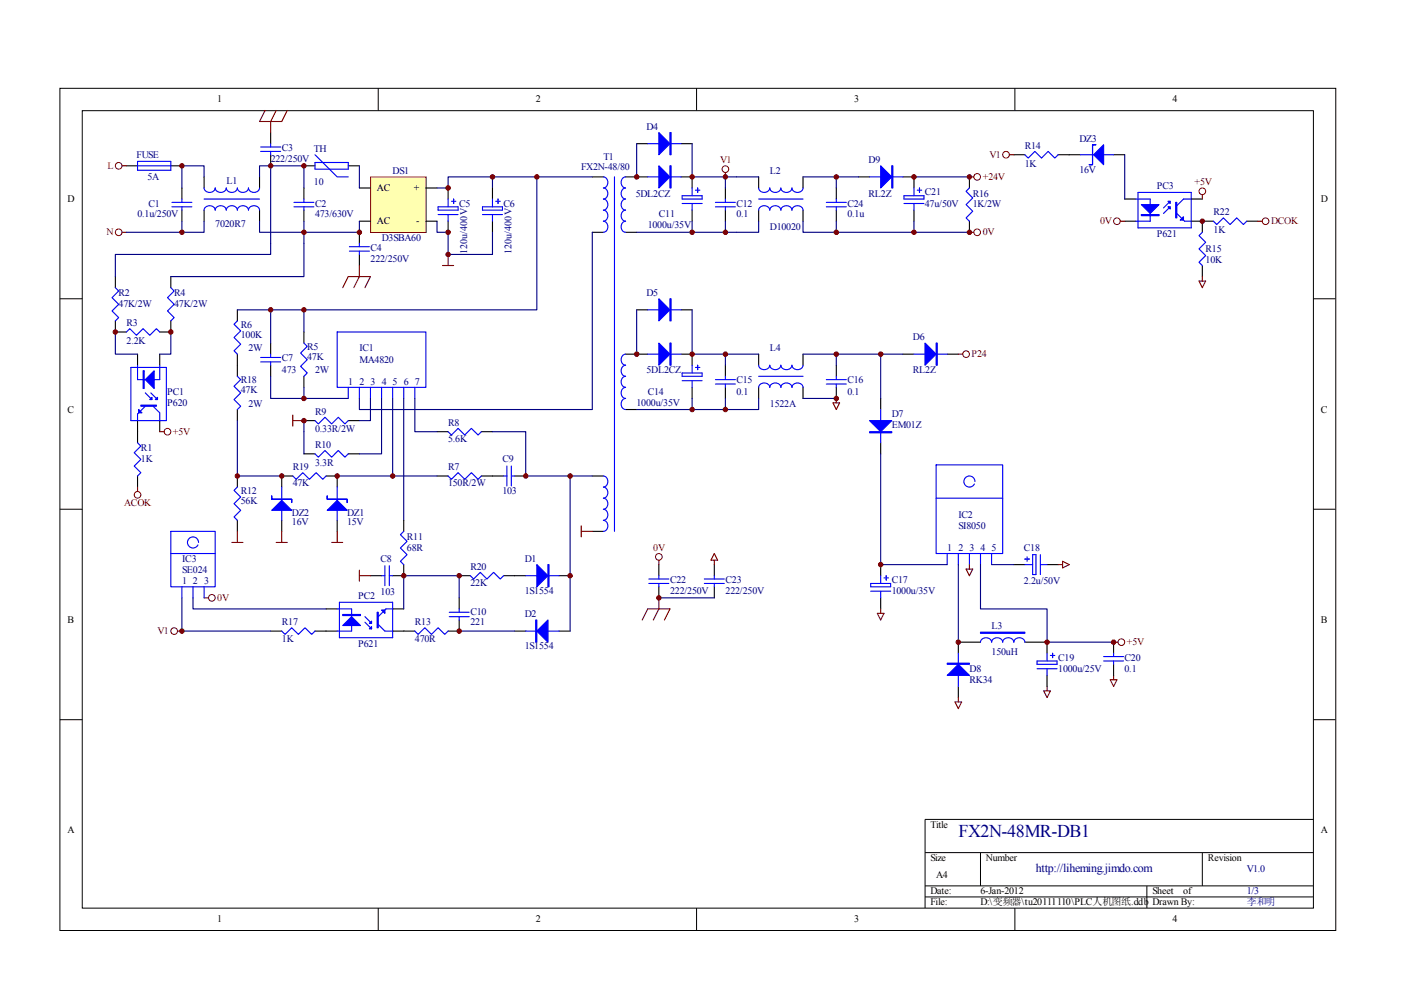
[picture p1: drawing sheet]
<svg xmlns="http://www.w3.org/2000/svg" width="297mm" height="210mm" viewBox="0 0 297 210" stroke-linecap="round" stroke-linejoin="round" font-family="sans-serif">
<g fill="none" stroke="#000" stroke-width=".21">
<path d="M12.7 18.7h270.5v178.6h-270.5zM80.2 18.7v4.7M147.7 18.7v4.7M215.2 18.7v4.7M17.4 23.5h261.1v169h-261.1zM12.7 63.3h4.7M278.4 63.3h4.7M12.7 108h4.7M278.4 108h4.7M12.7 152.6h4.7M278.4 152.6h4.7M278.4 173.7h-82.3v18.8"/>
<path d="M80.2 192.5v4.7M147.7 192.5v4.7M196.1 180.8h82.3M196.1 187.8h82.3M196.1 190.2h82.3M207.9 180.8v7M215.2 192.5v4.7M243.2 187.8v4.7M254.9 180.8v7"/>
</g>
<path d="M26.8 35.2h2.4M36.2 35.2h2.4M43.3 37.5v2.4M55 37.5v2.4M125.6 37.5h2.3M132.6 37.5h2.4M43.3 44.6v2.3M55 44.6v2.3M125.6 49.3h2.3M132.6 49.3h2.4M125.6 100.9h2.3M125.6 112.7h2.3" fill="none" stroke="#000" stroke-width=".23"/>
<path d="M29.2 34.2h7v1.9h-7zM29.2 35.2h7M43.3 39.9a1.21 1.21 0 0 0 1.2 .9 1.21 1.21 0 0 0 1.1-.9 1.21 1.21 0 0 0 1.2 .9 1.21 1.21 0 0 0 1.2-.9 1.21 1.21 0 0 0 1.1 .9 1.21 1.21 0 0 0 1.2-.9 1.21 1.21 0 0 0 1.2 .9 1.21 1.21 0 0 0 1.2-.9 1.21 1.21 0 0 0 1.2 .9 1.21 1.21 0 0 0 1.1-.9M127.9 37.5a1.2 1.2 0 0 1 1 1.2 1.2 1.2 0 0 1-1 1.2 1.2 1.2 0 0 1 1 1.1 1.2 1.2 0 0 1-1 1.2 1.2 1.2 0 0 1 1 1.2 1.2 1.2 0 0 1-1 1.2 1.2 1.2 0 0 1 1 1.1 1.2 1.2 0 0 1-1 1.2 1.2 1.2 0 0 1 1 1.2 1.2 1.2 0 0 1-1 1.2M132.6 37.5a1.2 1.2 0 0 0-.9 1.2 1.2 1.2 0 0 0 .9 1.2 1.2 1.2 0 0 0-.9 1.1 1.2 1.2 0 0 0 .9 1.2 1.2 1.2 0 0 0-.9 1.2 1.2 1.2 0 0 0 .9 1.2 1.2 1.2 0 0 0-.9 1.1 1.2 1.2 0 0 0 .9 1.2 1.2 1.2 0 0 0-.9 1.2 1.2 1.2 0 0 0 .9 1.2M43.3 44.6a1.21 1.21 0 0 1 1.1-1 1.21 1.21 0 0 1 1.2 1 1.2 1.2 0 0 1 1.2-1 1.2 1.2 0 0 1 1.2 1 1.21 1.21 0 0 1 1.1-1 1.21 1.21 0 0 1 1.2 1 1.21 1.21 0 0 1 1.2-1 1.21 1.21 0 0 1 1.2 1 1.2 1.2 0 0 1 1.2-1 1.2 1.2 0 0 1 1.1 1M43.3 42.2h11.7M127.9 100.9a1.2 1.2 0 0 1 1 1.2 1.2 1.2 0 0 1-1 1.2 1.2 1.2 0 0 1 1 1.1 1.2 1.2 0 0 1-1 1.2 1.2 1.2 0 0 1 1 1.2 1.2 1.2 0 0 1-1 1.2 1.2 1.2 0 0 1 1 1.1 1.2 1.2 0 0 1-1 1.2 1.2 1.2 0 0 1 1 1.2 1.2 1.2 0 0 1-1 1.2" fill="none" stroke="#00f" stroke-width=".23"/>
<path d="M78.7 37.6h11.6v11.7h-11.6z" fill="#ffffb0"/>
<g fill="none" stroke="#800000" stroke-width=".21">
<path d="M78.6 37.5h11.7v11.8h-11.7z"/>
<circle cx="25.2" cy="35.2" r=".71"/>
<circle cx="153.8" cy="35.9" r=".71"/>
<circle cx="207.2" cy="37.5" r=".7"/>
<circle cx="213.3" cy="32.8" r=".71"/>
<circle cx="25.2" cy="49.2" r=".71"/>
<circle cx="207.2" cy="49.2" r=".71"/>
<circle cx="236.8" cy="46.9" r=".71"/>
<circle cx="254.9" cy="40.6" r=".71"/>
<circle cx="268.3" cy="46.9" r=".71"/>
<circle cx="204.8" cy="75.1" r=".71"/>
<circle cx="35.5" cy="91.5" r=".71"/>
<circle cx="29.2" cy="104.9" r=".71"/>
<circle cx="139.7" cy="118.1" r=".71"/>
<circle cx="36.9" cy="133.8" r=".71"/>
<circle cx="44.9" cy="126.8" r=".71"/>
<circle cx="237.8" cy="136.2" r=".71"/>
</g>
<g fill="none" stroke="#000" stroke-width=".23">
<path d="M38.6 39.9v2.3M57.4 28.1v2.4M57.4 32.8v2.4M64.4 35.2h2.4M64.4 39.9v2.3M73.8 35.2h2.4M76.2 39.9h2.3M90.3 39.9h2.4M95 39.9v2.3M104.4 39.9v2.3M135 37.5h2.3M135 30.5h2.3"/>
<path d="M144.4 37.5h2.3v2.4M144.4 30.5h2.3M153.8 39.9v2.3M160.9 37.5v2.4M170.3 37.5v2.4M177.3 39.9v2.3M182 37.5h2.4M191.4 37.5h2.4v2.4M205.5 37.5v2.4M214.9 32.8h2.4M224.3 32.8h4.7M236.1 32.8h2.4"/>
<path d="M24.5 58.6v2.4M36.2 58.6v2.4M38.6 44.6v2.3M64.4 44.6v2.3M76.2 46.9h2.3M76.2 49.3v2.3M76.2 53.9v2.4M90.3 46.9h2.4M95 46.9v2.4M104.4 46.9v2.4M146.7 44.6v2.3M153.8 44.6v2.3"/>
<path d="M160.9 44.6v2.3M170.3 44.6v2.3M177.3 44.6v2.3M193.8 44.6v2.3M205.5 46.9v2.4M238.5 46.9h2.3M238.5 42.2h2.3M252.6 46.9h4.7M252.6 42.2h2.3M254.9 46.9v2.4M254.9 56.3v2.3M264.3 46.9h2.4"/>
<path d="M24.5 68v2.4h2.3M29.2 75.1v2.3M33.9 75.1v2.3M36.2 68v2.4h-2.3M50.3 65.7v2.3M50.3 75.1v4.7M57.4 72.7v2.4M57.4 77.4v2.4M64.4 70.4v2.3M64.4 79.8v2.3M132.6 75.1h4.7M135 65.7h2.3"/>
<path d="M144.4 75.1h2.3v2.3M144.4 65.7h2.3M153.8 77.4v2.4M160.9 75.1v2.3M170.3 75.1v2.3M177.3 77.4v2.4M191.4 75.1h2.4M200.8 75.1h2.4M29.2 89.2v4.7M33.9 89.2v2.3M50.3 86.8v2.4M64.4 89.2h2.4"/>
<path d="M64.4 96.2h2.4M73.8 89.2h2.4M73.8 96.2h2.4M92.7 91.5h2.3M102.1 91.5h2.3M132.6 86.8h2.4M146.7 82.1v2.4M153.8 82.1v2.4M160.9 82.1v2.4M170.3 82.1v2.4M177.3 82.1v2.4M186.7 84.5v2.3"/>
<path d="M186.7 93.9v2.3M29.2 100.9v2.4M50.3 100.9v2.4M50.3 110.3v2.4M59.7 110.3v2.4M62.1 100.9h-2.4v2.4M69.1 100.9h2.4v2.4M71.5 110.3v2.4M85.6 119.7v2.4h-2.4M85.6 110.3v2.4M92.7 100.9h2.3M102.1 100.9h4.7"/>
<path d="M109.1 100.9h2.4M139.7 119.7v2.4M151.4 119.7v2.4M186.7 119.7v2.4M214.9 119.7h2.4M222 119.7h2.3M57.4 133.8h2.3M66.8 133.8h4.7M69.1 129.1h2.4M78.5 122.1h2.4M83.2 133.8h4.8M83.2 129.1h2.4"/>
<path d="M97.4 131.5v2.3h-2.4M97.4 122.1h2.3M97.4 126.8v2.3M106.8 122.1h4.7M109.1 133.8h2.4M118.5 133.8h2.4M118.5 122.1h2.4M139.7 124.4v2.4M151.4 124.4v2.4M186.7 126.8v2.3M207.9 136.2h-4.7v2.3M217.3 136.2h4.7v2.3"/>
<path d="M236.1 136.2v2.3M203.2 145.5v2.4M222 143.2v2.3M236.1 140.9v2.3"/>
</g>
<g fill="none" stroke="#00f" stroke-width=".23">
<path d="M55.3 32.1h4.2M55.3 31.2h4.2M57.4 30.5v.7M57.4 32.1v.7M66.8 32.8l4.7 4.7h2.3M66.8 34.5h7v1.4h-7zM130.3 37.5v75.2M137.3 37.5h7.1M137.3 30.5h7.1M146.7 39.9v1.6M147.9 39.9v.9M160.9 39.9a1.21 1.21 0 0 0 1.1 .9 1.21 1.21 0 0 0 1.2-.9 1.21 1.21 0 0 0 1.2 .9 1.21 1.21 0 0 0 1.2-.9 1.21 1.21 0 0 0 1.1 .9 1.21 1.21 0 0 0 1.2-.9 1.21 1.21 0 0 0 1.2 .9 1.21 1.21 0 0 0 1.2-.9"/>
<path d="M184.4 37.5h7M193.8 39.9v1.6M195 39.9v.9M205.5 39.9l-.7 .7 1.4 1.4-1.4 1.4 1.4 1.4-1.4 1.4 .7 .7M217.3 32.8l.7 .7 1.4-1.4 1.4 1.4 1.4-1.4 1.4 1.4 .7-.7M229 32.8h7.1M36.4 42.9h4.3M36.4 43.9h4.3M38.6 42.2v.7M38.6 43.9v.7M62.3 42.9h4.3M62.3 43.9h4.3"/>
<path d="M64.4 42.2v.7M64.4 43.9v.7M74.1 53.2h4.2M74.1 52.3h4.2M76.2 51.6v.7M76.2 53.2v.7M92.9 43.9h4.2v.7h-4.2zM92.9 45.5h4.2M95 42.2v1.7M95 45.5v1.4M95.7 42.7h1M96.2 42.2v.9"/>
<path d="M102.3 43.9h4.2v.7h-4.2zM102.3 45.5h4.2M104.4 42.2v1.7M104.4 45.5v1.4M105.1 42.7h1M105.6 42.2v.9M144.6 41.5h4.3v.7h-4.3zM144.6 43.1h4.3M146.7 43.1v1.5M147.4 40.3h1M151.7 42.9h4.2M151.7 43.9h4.2"/>
<path d="M153.8 42.2v.7M153.8 43.9v.7M160.9 44.6a1.21 1.21 0 0 1 1.1-1 1.21 1.21 0 0 1 1.2 1 1.2 1.2 0 0 1 1.2-1 1.2 1.2 0 0 1 1.2 1 1.21 1.21 0 0 1 1.1-1 1.21 1.21 0 0 1 1.2 1 1.2 1.2 0 0 1 1.2-1 1.2 1.2 0 0 1 1.2 1M160.9 42.2h9.4M175.2 42.9h4.2M175.2 43.9h4.2M177.3 42.2v.7M177.3 43.9v.7M191.7 43.1h4.2M191.7 41.5h4.2v.7h-4.2zM193.8 43.1v1.5M194.5 40.3h.9"/>
<path d="M240.8 42.2h3.1v4.7h-3.1M241.3 40.8h11.3v7.5h-11.3zM248.1 43.9l-1.4 1.4M248.1 42.7l-1.4 1.4M249.5 45.3l1.7 1.6h1.4M252.6 42.2h-1.7l-1.4 1.4M254.9 49.3l-.7 .7 1.4 1.4-1.4 1.4 1.4 1.4-1.4 1.4 .7 .7M257.3 46.9l.7 .7 1.4-1.4 1.4 1.4 1.4-1.4 1.4 1.4 .7-.7M24.5 61l.7 .7-1.4 1.4 1.4 1.4-1.4 1.4 1.4 1.4-.7 .7M26.8 70.4l.7-.7 1.4 1.4 1.4-1.4 1.4 1.4 1.5-1.4 .7 .7M27.7 77.9h7.6v11.3h-7.6zM29.2 77.4v3.1h4.7v-3.1"/>
<path d="M36.2 61l.7 .7-1.4 1.4 1.4 1.4-1.4 1.4 1.4 1.4-.7 .7M50.3 79.8l.7 .7-1.4 1.4 1.4 1.4-1.4 1.4 1.4 1.4-.7 .7M50.3 68l-.7 .7 1.4 1.5-1.4 1.4 1.4 1.4-1.4 1.4 .7 .7M55.3 76.7h4.2M55.3 75.8h4.2M57.4 75.1v.7M57.4 76.7v.7M64.4 72.7l.7 .7-1.4 1.5 1.4 1.4-1.4 1.4 1.4 1.4-.7 .7M71.5 70.4h18.8v11.7h-18.8zM132.6 75.1a1.2 1.2 0 0 0-.9 1.2 1.2 1.2 0 0 0 .9 1.1 1.21 1.21 0 0 0-.9 1.2 1.21 1.21 0 0 0 .9 1.2 1.2 1.2 0 0 0-.9 1.2 1.2 1.2 0 0 0 .9 1.1 1.2 1.2 0 0 0-.9 1.2 1.2 1.2 0 0 0 .9 1.2 1.2 1.2 0 0 0-.9 1.2 1.2 1.2 0 0 0 .9 1.1M137.3 75.1h7.1M137.3 65.7h7.1"/>
<path d="M144.6 79.1h4.3v.7h-4.3zM146.7 77.4v1.7M147.4 77.9h1M147.9 77.4v1M153.8 79.8v.7M160.9 77.4a1.21 1.21 0 0 0 1.1 1 1.21 1.21 0 0 0 1.2-1 1.21 1.21 0 0 0 1.2 1 1.21 1.21 0 0 0 1.2-1 1.21 1.21 0 0 0 1.1 1 1.21 1.21 0 0 0 1.2-1 1.21 1.21 0 0 0 1.2 1 1.21 1.21 0 0 0 1.2-1M160.9 79.8h9.4M177.3 79.8v.7M193.8 75.1h7M29.2 93.9l.7 .7-1.4 1.4 1.4 1.4-1.4 1.4 1.4 1.4-.7 .7M30.8 83.3l1.4 1.4M30.8 86.1l-1.6 1.7v1.4"/>
<path d="M32 83.3l1.4 1.4M32.5 86.1l1.4 1.4v1.7M66.8 89.2l.7 .7 1.4-1.4 1.4 1.4 1.4-1.4 1.4 1.4 .7-.7M66.8 96.2l.7 .7 1.4-1.4 1.4 1.4 1.4-1.4 1.4 1.4 .7-.7M73.8 82.1v2.4M76.2 82.1v2.4M78.5 82.1v2.4M80.9 82.1v2.4M83.2 82.1v2.4M85.6 82.1v2.4M88 82.1v2.4M95 91.5l.7 .7 1.4-1.4 1.4 1.4 1.4-1.4 1.5 1.4 .7-.7"/>
<path d="M107.5 98.8v4.2M108.4 98.8v4.2M144.6 80.7h4.3M146.7 80.7v1.4M151.7 80.5h4.2M151.7 81.4h4.2M153.8 81.4v.7M160.9 82.1a1.21 1.21 0 0 1 1.1-.9 1.21 1.21 0 0 1 1.2 .9 1.2 1.2 0 0 1 1.2-.9 1.2 1.2 0 0 1 1.2 .9 1.21 1.21 0 0 1 1.1-.9 1.21 1.21 0 0 1 1.2 .9 1.2 1.2 0 0 1 1.2-.9 1.2 1.2 0 0 1 1.2 .9M175.2 80.5h4.2M175.2 81.4h4.2M177.3 81.4v.7M186.7 86.8v7.1"/>
<path d="M198.5 98.6h14.1v18.8h-14.1zM36.2 112.7h9.4v11.7h-9.4zM36.2 117.4h9.4M42.1 115a1.18 1.18 0 0 0-1.6-1.1 1.18 1.18 0 0 0-.4 1.9 1.18 1.18 0 0 0 1.9-.3M50.3 103.3l-.7 .7 1.4 1.4-1.4 1.4 1.4 1.4-1.4 1.4 .7 .7M59.7 103.3v7M62.1 100.9l.7 .7 1.4-1.4 1.4 1.4 1.4-1.4 1.4 1.4 .7-.7M71.5 103.3v7M81.6 119.9v4.3M82.5 119.9v4.3M85.6 112.7l-.7 .7 1.4 1.4-1.4 1.4 1.4 1.4-1.4 1.4 .7 .7M95 100.9l.7 .7 1.4-1.4 1.4 1.4 1.4-1.4 1.5 1.4 .7-.7"/>
<path d="M106.8 100.9h.7M108.4 100.9h.7M198.5 105.6h14.1M200.8 117.4v2.3M203.2 117.4v2.3M205.5 117.4v2.3M206.7 102.1a1.18 1.18 0 0 0-1.6-1.1 1.18 1.18 0 0 0-.4 1.9 1.18 1.18 0 0 0 1.9-.3M207.9 117.4v2.3M210.2 117.4v2.3M217.3 118.5h.9M217.3 119.7h1.6M217.8 118.1v.9"/>
<path d="M218.9 117.6h.7v4.2h-.7zM220.6 119.7h1.4M220.6 117.6v4.2M38.6 124.4v2.4M40.9 124.4v2.4M43.3 124.4v2.4M59.7 133.8l.7 .7 1.4-1.4 1.5 1.4 1.4-1.4 1.4 1.4 .7-.7M71.5 129.1h3v4.7h-3M72 127.7h11.2v7.5h-11.2zM77.4 130.8l1.4 1.4M77.4 131.9l1.4 1.4M80.2 132.4l1.4 1.4h1.6"/>
<path d="M80.9 122.1h.7M82.5 122.1h.7M83.2 129.1h-1.4l-1.6 1.7M88 133.8l.7 .7 1.4-1.4 1.4 1.4 1.4-1.4 1.4 1.4 .7-.7M95.2 129.8h4.3M95.2 130.8h4.3M97.4 129.1v.7M97.4 130.8v.7M99.7 122.1l.7 .7 1.4-1.4 1.4 1.4 1.4-1.4 1.5 1.4 .7-.7M111.5 133.8h7M111.5 122.1h7M137.6 122.8h4.2"/>
<path d="M137.6 123.7h4.2M139.7 122.1v.7M139.7 123.7v.7M149.3 122.8h4.3M149.3 123.7h4.3M151.4 122.1v.7M151.4 123.7v.7M184.6 123.7h4.2v.7h-4.2zM184.6 125.3h4.2M186.7 122.1v1.6M186.7 125.3v1.5M187.4 122.5h1"/>
<path d="M187.9 122.1v.9M203.2 138.5v7M207.9 136.2a1.21 1.21 0 0 1 1.2-1 1.21 1.21 0 0 1 1.1 1 1.2 1.2 0 0 1 1.2-1 1.2 1.2 0 0 1 1.2 1 1.21 1.21 0 0 1 1.2-1 1.21 1.21 0 0 1 1.1 1 1.2 1.2 0 0 1 1.2-1 1.2 1.2 0 0 1 1.2 1M222 138.5v1.6M222.7 139h.9M223.2 138.5v.9M234 139.2h4.2M236.1 138.5v.7M219.9 140.1h4.2v.8h-4.2zM219.9 141.8h4.2M222 141.8v1.4M234 140.1h4.2"/>
<path d="M236.1 140.1v.8"/>
</g>
<g fill="none" stroke="#800000" stroke-width=".23">
<path d="M25.9 35.2h.9M56.2 23.4l-1.2 2.4h4.7l1.2-2.4M58.6 23.4l-1.2 2.4v2.3M153.8 36.6v.9M205.5 37.5h1M214 32.8h.9M25.9 49.3h.9M76.2 56.3v2.3l-1.2 2.4M93.8 56.3h2.4M95 53.9v2.4M205.5 49.3h1M237.5 46.9h1"/>
<path d="M254.2 59.6h1.4l-.7 1.4zM254.9 41.3v.9M254.9 58.6v1M266.7 46.9h.9M72.7 61l1.1-2.4h4.7l-1.1 2.4M203.2 75.1h.9M33.9 91.5h.9M62.1 88v2.4M62.1 89.2h2.3M176.6 85.4h1.4l-.7 1.4zM177.3 84.5v.9M29.2 103.3v.9"/>
<path d="M49.1 115h2.4M50.3 112.7v2.3M58.6 115h2.3M59.7 112.7v2.3M70.3 115h2.4M71.5 112.7v2.3M123.2 111.5v2.3M123.2 112.7h2.4M139.7 118.8v.9M151.4 117.4l.8 1.4h-1.5zM151.4 118.8v.9M205.5 119.7v1"/>
<path d="M224.3 119.7h1M225.3 119l1.4 .7-1.4 .7zM37.6 133.8h1M43.3 126.8h.9M76.2 120.9v2.3M76.2 122.1h2.3M136.2 131.5l1.1-2.4h4.7l-1.1 2.4M139.7 126.8v2.3l-1.2 2.4M186 130h1.4l-.7 1.5zM186.7 129.1v.9M204.8 120.7h1.4l-.7 1.4zM236.1 136.2h.9"/>
<path d="M202.5 148.8h1.4l-.7 1.4zM203.2 147.9v.9M221.3 146.5h1.4l-.7 1.4zM222 145.5v1M235.4 144.1h1.4l-.7 1.4zM236.1 143.2v.9"/>
</g>
<g fill="none" stroke="#000080" stroke-width=".23">
<path d="M43.3 37.5v-2.3h-4.7v4.7M55 37.5v-2.3h9.4v4.7M57.4 35.2v18.7h-32.9v4.7M76.2 35.2v4.7M104.4 37.5v2.4M113.8 37.5v28.2h-56.4v7M125.6 37.5h-30.6v2.4h-2.3M135 30.5v7M146.7 30.5v7h14.2M153.8 37.5v2.4M170.3 37.5h11.7M177.3 37.5v2.4"/>
<path d="M193.8 37.5h11.7M238.5 32.8v9.4M38.6 46.9v2.4M43.3 46.9v2.4h-16.5M55 46.9v2.4h21.2v-2.4M64.4 46.9v11.7h-28.2M92.7 46.9v2.4h2.3v4.6h9.4v-4.6M125.6 49.3v37.5h-49.4v-2.3M146.7 46.9v2.4M153.8 46.9v2.4M160.9 46.9v2.4h-25.9M170.3 46.9v2.4h23.5v-2.4"/>
<path d="M177.3 46.9v2.4M193.8 49.3h11.7M24.5 70.4v4.7h4.7M36.2 70.4v4.7h-2.3M50.3 65.7h7.1M57.4 79.8v4.7h7M64.4 65.7v4.7M135 65.7v9.4M146.7 65.7v9.4h14.2M153.8 75.1v2.3M170.3 75.1h21.1M177.3 75.1v2.3"/>
<path d="M186.7 75.1v9.4M50.3 89.2v11.7h9.4M64.4 82.1v2.4h9.4M64.4 89.2v7M78.5 84.5v4.7h-2.3M80.9 84.5v11.7h-4.7M83.2 84.5v16.4h-11.7M85.6 84.5v25.8M88 84.5v7h4.7M104.4 91.5h7.1v9.4h14.1M146.7 84.5v2.3M153.8 84.5v2.3"/>
<path d="M160.9 84.5v2.3h-25.9M170.3 84.5h7M186.7 96.2v23.5h14.1M83.2 100.9h9.5M120.9 100.9v32.9M203.2 119.7v16.5M207.9 119.7v9.4h14.1v7.1h14.1M210.2 119.7h4.7M38.6 126.8v7h18.8M40.9 126.8v2.3h28.2M97.4 126.8v-4.7h-11.8v7M97.4 133.8h11.7"/>
<path d="M139.7 126.8h11.7"/>
</g>
<g fill="#00f" stroke="#00f" stroke-width=".23">
<path d="M139.7 35.2l2.3 2.3-2.3 2.4z"/>
<path d="M72.7 132.6l1.8-1.8 1.9 1.8z"/>
<path d="M78.3 133.3l.5-.4v.4z"/>
<path d="M78.3 132.2l.5-.5v.5z"/>
<path d="M80.9 129.3h.7v.7z"/>
<path d="M32.7 78.6v3.8l-1.9-1.9z"/>
<path d="M32.9 84.7l.5-.5v.5z"/>
<path d="M32.2 84.2v.5h-.5z"/>
<path d="M29.4 86.8l.7 .7h-.7z"/>
<path d="M57.6 108.2l2.1-2.1 2.1 2.1z"/>
<path d="M69.4 108.2l2.1-2.1 2.1 2.1z"/>
<path d="M113.8 133.8l2.4-2.3v4.7z"/>
<path d="M113.8 119.7l2.4 2.4-2.4 2.3z"/>
<path d="M139.7 28.1l2.3 2.4-2.3 2.3z"/>
<path d="M186.7 35.2l2.4 2.3-2.4 2.4z"/>
<path d="M139.7 72.7l2.3 2.4-2.3 2.3z"/>
<path d="M139.7 63.3l2.3 2.4-2.3 2.3z"/>
<path d="M196.1 72.7l2.4 2.4-2.4 2.3z"/>
<path d="M184.4 89.2h4.7l-2.4 2.3z"/>
<path d="M200.8 143.2l2.4-2.3 2.3 2.3z"/>
<path d="M242 43.4h3.7l-1.8 1.9z"/>
<path d="M247.6 42.7h.5v.4z"/>
<path d="M247.6 43.9h.5v.4z"/>
<path d="M250.9 46v.7h-.7z"/>
<path d="M231.9 32.8l2.1-2.1v4.2z"/>
<path d="M142 35.2h.3v4.7h-.3z" fill-rule="evenodd"/>
<path d="M72.7 130.3h3.7v.2h-3.7z" fill-rule="evenodd"/>
<path d="M80 129.8h.2v3.3h-.2z" fill-rule="evenodd"/>
<path d="M30.3 78.6h.3v3.8h-.3z" fill-rule="evenodd"/>
<path d="M29.9 85.9h3.3v.2h-3.3z" fill-rule="evenodd"/>
<path d="M57.6 105.1v.8h4.2v.7v-.7h-4.2z" fill-rule="evenodd"/>
<path d="M69.4 105.1v.8h4.2v.7v-.7h-4.2z" fill-rule="evenodd"/>
<path d="M113.6 131.5h.2v4.7h-.2z" fill-rule="evenodd"/>
<path d="M116.2 119.7h.2v4.7h-.2z" fill-rule="evenodd"/>
<path d="M142 28.1h.3v4.7h-.3z" fill-rule="evenodd"/>
<path d="M189.1 35.2h.2v4.7h-.2z" fill-rule="evenodd"/>
<path d="M142 72.7h.3v4.7h-.3z" fill-rule="evenodd"/>
<path d="M142 63.3h.3v4.7h-.3z" fill-rule="evenodd"/>
<path d="M198.5 72.7h.2v4.7h-.2z" fill-rule="evenodd"/>
<path d="M184.4 91.5h4.7v.3h-4.7z" fill-rule="evenodd"/>
<path d="M207.9 134h9.4v.3h-9.4z" fill-rule="evenodd"/>
<path d="M200.8 140.6h4.7v.3h-4.7z" fill-rule="evenodd"/>
<path d="M242 45.5h3.7v.2h-3.7z" fill-rule="evenodd"/>
<path d="M249.3 42.9h.2v3.3h-.2z" fill-rule="evenodd"/>
<path d="M231.6 30.7h.7h-.7v4.2h-.7h.7z" fill-rule="evenodd"/>
</g>
<g fill="#800000" stroke="#800000" stroke-width=".21">
<circle cx="38.6" cy="35.2" r=".47"/>
<circle cx="64.4" cy="35.2" r=".47"/>
<circle cx="95" cy="39.9" r=".47"/>
<circle cx="95" cy="49.3" r=".47"/>
<circle cx="38.6" cy="49.2" r=".47"/>
<circle cx="64.4" cy="49.3" r=".47"/>
<circle cx="146.7" cy="49.3" r=".47"/>
<circle cx="57.4" cy="35.2" r=".47"/>
<circle cx="95" cy="53.9" r=".47"/>
<circle cx="104.4" cy="37.5" r=".47"/>
<circle cx="76.2" cy="49.3" r=".47"/>
<circle cx="113.8" cy="37.5" r=".47"/>
<circle cx="64.4" cy="65.7" r=".47"/>
<circle cx="64.4" cy="84.5" r=".47"/>
<circle cx="64.4" cy="89.2" r=".47"/>
<circle cx="36.2" cy="70.4" r=".47"/>
<circle cx="24.5" cy="70.4" r=".47"/>
<circle cx="71.5" cy="100.9" r=".47"/>
<circle cx="59.7" cy="100.9" r=".47"/>
<circle cx="50.3" cy="100.9" r=".47"/>
<circle cx="111.5" cy="100.9" r=".47"/>
<circle cx="83.2" cy="100.9" r=".47"/>
<circle cx="120.9" cy="100.9" r=".47"/>
<circle cx="120.9" cy="122.1" r=".47"/>
<circle cx="97.4" cy="133.8" r=".47"/>
<circle cx="38.6" cy="133.8" r=".47"/>
<circle cx="57.4" cy="65.7" r=".47"/>
<circle cx="146.7" cy="37.5" r=".47"/>
<circle cx="135" cy="37.5" r=".47"/>
<circle cx="153.8" cy="37.5" r=".47"/>
<circle cx="153.8" cy="49.3" r=".47"/>
<circle cx="177.3" cy="49.3" r=".47"/>
<circle cx="177.3" cy="37.5" r=".47"/>
<circle cx="193.8" cy="37.5" r=".47"/>
<circle cx="193.8" cy="49.3" r=".47"/>
<circle cx="205.5" cy="49.3" r=".47"/>
<circle cx="146.7" cy="75.1" r=".47"/>
<circle cx="135" cy="75.1" r=".47"/>
<circle cx="153.8" cy="86.8" r=".47"/>
<circle cx="146.7" cy="86.8" r=".47"/>
<circle cx="153.8" cy="75.1" r=".47"/>
<circle cx="177.3" cy="75.1" r=".47"/>
<circle cx="186.7" cy="119.7" r=".47"/>
<circle cx="203.2" cy="136.2" r=".47"/>
<circle cx="186.7" cy="75.1" r=".47"/>
<circle cx="177.3" cy="84.5" r=".47"/>
<circle cx="236.1" cy="136.2" r=".47"/>
<circle cx="222" cy="136.2" r=".47"/>
<circle cx="254.9" cy="46.9" r=".47"/>
<circle cx="97.4" cy="122.1" r=".47"/>
<circle cx="85.6" cy="122.1" r=".47"/>
<circle cx="139.7" cy="126.8" r=".47"/>
<circle cx="205.5" cy="37.5" r=".47"/>
</g>
<text font-size="3.8" fill="#000080" x="203.2" y="177.5">FX2N-48MR-DB1</text>
<text font-size="2.5" fill="#000080" x="219.6" y="184.8">http://liheming.jimdo.com</text>
<g font-size="2.1">
<text x="46.1" y="21.7">1</text>
<text x="113.6" y="21.7">2</text>
<text x="181.1" y="21.7">3</text>
<text x="248.6" y="21.7">4</text>
<text x="79.9" y="40.5">AC</text>
<text x="87.7" y="40.5">+</text>
<text x="14.3" y="42.8">D</text>
<text x="79.9" y="47.5">AC</text>
<text x="88.2" y="47.5">-</text>
<text x="280.1" y="42.8">D</text>
<text x="14.3" y="87.5">C</text>
<text x="280.1" y="87.5">C</text>
<text x="14.3" y="132.1">B</text>
<text x="280.1" y="132.1">B</text>
<text x="14.3" y="176.7">A</text>
<text x="197.3" y="175.5">Title</text>
<text x="280.1" y="176.7">A</text>
<text x="197.3" y="182.6">Size</text>
<text x="209" y="182.6">Number</text>
<text x="256.1" y="182.6">Revision</text>
<text x="197.3" y="189.6">Date:</text>
<text x="197.3" y="192">File:</text>
<text x="198.5" y="186.1">A4</text>
<text x="207.9" y="189.6">6-Jan-2012</text>
<text x="207.9" y="192">D:\变频器\tu20111110\PLC人机图纸.ddb</text>
<text x="244.3" y="189.6">Sheet</text>
<text x="244.3" y="192">Drawn By:</text>
<text x="250.9" y="189.6">of</text>
<text x="46.1" y="195.5">1</text>
<text x="113.6" y="195.5">2</text>
<text x="181.1" y="195.5">3</text>
<text x="248.6" y="195.5">4</text>
</g>
<g font-size="2.1" fill="#000080">
<text x="137.1" y="27.5">D4</text>
<text x="29" y="33.5">FUSE</text>
<text x="57.4" y="34.4">222/250V</text>
<text x="59.8" y="32">C3</text>
<text x="66.5" y="32.3">TH</text>
<text x="123.2" y="36">FX2N-48/80</text>
<text x="127.9" y="33.9">T1</text>
<text x="184.1" y="34.6">D9</text>
<text x="217.3" y="31.5">R14</text>
<text x="217.3" y="35.3">1K</text>
<text x="228.9" y="30.2">DZ3</text>
<text x="31.2" y="38.1">5A</text>
<text x="48" y="39">L1</text>
<text x="66.5" y="39.3">10</text>
<text x="83.2" y="36.9">DS1</text>
<text x="134.8" y="41.7">5DL2CZ</text>
<text x="163.2" y="36.9">L2</text>
<text x="184.1" y="41.7">RL2Z</text>
<text x="196.1" y="41.4">C21</text>
<text x="206.2" y="41.7">R16</text>
<text x="228.9" y="36.7">16V</text>
<text x="245.3" y="40">PC3</text>
<text x="29.1" y="46.1">0.1u/250V</text>
<text x="31.5" y="43.8">C1</text>
<text x="66.8" y="43.8">C2</text>
<text x="66.8" y="46.1">473/630V</text>
<text x="97.4" y="43.8">C5</text>
<text x="106.8" y="43.8">C6</text>
<text x="139.7" y="46.1">C11</text>
<text x="156.1" y="43.8">C12</text>
<text x="156.1" y="46.1">0.1</text>
<text x="179.7" y="43.8">C24</text>
<text x="179.7" y="46.1">0.1u</text>
<text x="196.1" y="43.8">47u/50V</text>
<text x="206.2" y="44">1K/2W</text>
<text x="257.3" y="45.6">R22</text>
<text x="45.6" y="48.2">7020R7</text>
<text x="78.6" y="53.2">C4</text>
<text x="80.9" y="51.1">D3SBA60</text>
<text x="99.1" y="53.9" transform="rotate(-90 99.1 53.9)">120u/400V</text>
<text x="108.5" y="53.9" transform="rotate(-90 108.5 53.9)">120u/400V</text>
<text x="137.3" y="48.4">1000u/35V</text>
<text x="163.2" y="48.7">D10020</text>
<text x="245.3" y="50.3">P621</text>
<text x="255.6" y="53.4">R15</text>
<text x="257.3" y="49.4">1K</text>
<text x="78.6" y="55.5">222/250V</text>
<text x="255.6" y="55.7">10K</text>
<text x="25.1" y="62.8">R2</text>
<text x="25.1" y="65.1">47K/2W</text>
<text x="36.9" y="62.8">R4</text>
<text x="36.9" y="65.1">47K/2W</text>
<text x="137.1" y="62.8">D5</text>
<text x="26.8" y="69.1">R3</text>
<text x="51.1" y="69.6">R6</text>
<text x="51.1" y="71.7">100K</text>
<text x="26.8" y="72.9">2.2K</text>
<text x="52.7" y="74.5">2W</text>
<text x="59.8" y="76.6">C7</text>
<text x="65.1" y="74.3">R5</text>
<text x="65.1" y="76.4">47K</text>
<text x="76.2" y="74.5">IC1</text>
<text x="76.2" y="76.9">MA4820</text>
<text x="163.2" y="74.5">L4</text>
<text x="193.5" y="72.2">D6</text>
<text x="35.5" y="83.7">PC1</text>
<text x="51.1" y="81.3">R18</text>
<text x="51.1" y="83.4">47K</text>
<text x="59.8" y="79">473</text>
<text x="66.8" y="79.2">2W</text>
<text x="73.8" y="81.5">1</text>
<text x="76.2" y="81.5">2</text>
<text x="78.6" y="81.5">3</text>
<text x="80.9" y="81.5">4</text>
<text x="83.2" y="81.5">5</text>
<text x="85.6" y="81.5">6</text>
<text x="88" y="81.5">7</text>
<text x="137.1" y="79.2">5DL2CZ</text>
<text x="137.3" y="83.7">C14</text>
<text x="156.1" y="81.3">C15</text>
<text x="156.1" y="83.7">0.1</text>
<text x="179.7" y="81.3">C16</text>
<text x="179.7" y="83.7">0.1</text>
<text x="193.5" y="79.2">RL2Z</text>
<text x="35.5" y="86">P620</text>
<text x="52.7" y="86.3">2W</text>
<text x="66.8" y="87.9">R9</text>
<text x="135" y="86">1000u/35V</text>
<text x="163.2" y="86.3">1522A</text>
<text x="189.1" y="88.4">D7</text>
<text x="29.9" y="95.7">R1</text>
<text x="66.8" y="91.6">0.33R/2W</text>
<text x="66.8" y="94.9">R10</text>
<text x="95" y="90.3">R8</text>
<text x="95" y="93.7">5.6K</text>
<text x="189.1" y="90.7">EM01Z</text>
<text x="29.9" y="98">1K</text>
<text x="62.1" y="99.7">R19</text>
<text x="66.8" y="98.7">3.3R</text>
<text x="95" y="99.7">R7</text>
<text x="106.5" y="98">C9</text>
<text x="51.1" y="104.8">R12</text>
<text x="51.1" y="106.9">56K</text>
<text x="62.1" y="103.1">47K</text>
<text x="95" y="103.1">150R/2W</text>
<text x="106.5" y="104.8">103</text>
<text x="61.9" y="109.3">DZ2</text>
<text x="61.9" y="111.4">16V</text>
<text x="73.6" y="109.3">DZ1</text>
<text x="73.6" y="111.4">15V</text>
<text x="203.2" y="109.7">IC2</text>
<text x="203.2" y="112.1">SI8050</text>
<text x="38.6" y="119.1">IC3</text>
<text x="80.7" y="119.1">C8</text>
<text x="86.3" y="114.5">R11</text>
<text x="86.3" y="116.8">68R</text>
<text x="111.3" y="119.1">D1</text>
<text x="200.8" y="116.8">1</text>
<text x="203.2" y="116.8">2</text>
<text x="205.6" y="116.8">3</text>
<text x="207.9" y="116.8">4</text>
<text x="210.2" y="116.8">5</text>
<text x="217.1" y="116.8">C18</text>
<text x="38.6" y="121.5">SE024</text>
<text x="38.6" y="123.9">1</text>
<text x="40.9" y="123.9">2</text>
<text x="43.3" y="123.9">3</text>
<text x="99.7" y="120.7">R20</text>
<text x="99.7" y="124.3">22K</text>
<text x="111.3" y="125.9">1S1554</text>
<text x="142.1" y="123.6">C22</text>
<text x="142.1" y="125.9">222/250V</text>
<text x="153.8" y="123.6">C23</text>
<text x="153.8" y="125.9">222/250V</text>
<text x="189.1" y="123.6">C17</text>
<text x="189.1" y="125.9">1000u/35V</text>
<text x="217.1" y="123.9">2.2u/50V</text>
<text x="75.9" y="126.9">PC2</text>
<text x="80.7" y="126.2">103</text>
<text x="99.7" y="130.4">C10</text>
<text x="111.3" y="130.9">D2</text>
<text x="59.8" y="132.5">R17</text>
<text x="59.8" y="136.1">1K</text>
<text x="75.9" y="137.3">P621</text>
<text x="88" y="132.5">R13</text>
<text x="88" y="136.1">470R</text>
<text x="99.7" y="132.5">221</text>
<text x="111.3" y="137.7">1S1554</text>
<text x="210.2" y="133.4">L3</text>
<text x="205.6" y="142.4">D8</text>
<text x="210.2" y="138.9">150uH</text>
<text x="224.4" y="140.1">C19</text>
<text x="224.4" y="142.4">1000u/25V</text>
<text x="238.4" y="140.1">C20</text>
<text x="238.4" y="142.4">0.1</text>
<text x="205.6" y="144.7">RK34</text>
<text x="264.3" y="184.9">V1.0</text>
<text x="264.3" y="189.6">1/3</text>
<text x="264.3" y="192">李和明</text>
</g>
<g font-size="2.1" fill="#800000">
<text x="22.8" y="35.7">L</text>
<text x="152.7" y="34.6">V1</text>
<text x="209.8" y="33.5">V1</text>
<text x="208.4" y="38.1">+24V</text>
<text x="253.2" y="39.3">+5V</text>
<text x="233.3" y="47.5">0V</text>
<text x="269.5" y="47.5">DCOK</text>
<text x="22.6" y="49.9">N</text>
<text x="208.4" y="49.9">0V</text>
<text x="206" y="75.7">P24</text>
<text x="36.7" y="92.1">+5V</text>
<text x="26.3" y="107.4">ACOK</text>
<text x="138.5" y="116.8">0V</text>
<text x="46.1" y="127.4">0V</text>
<text x="33.4" y="134.4">V1</text>
<text x="238.9" y="136.8">+5V</text>
</g>
</svg>
